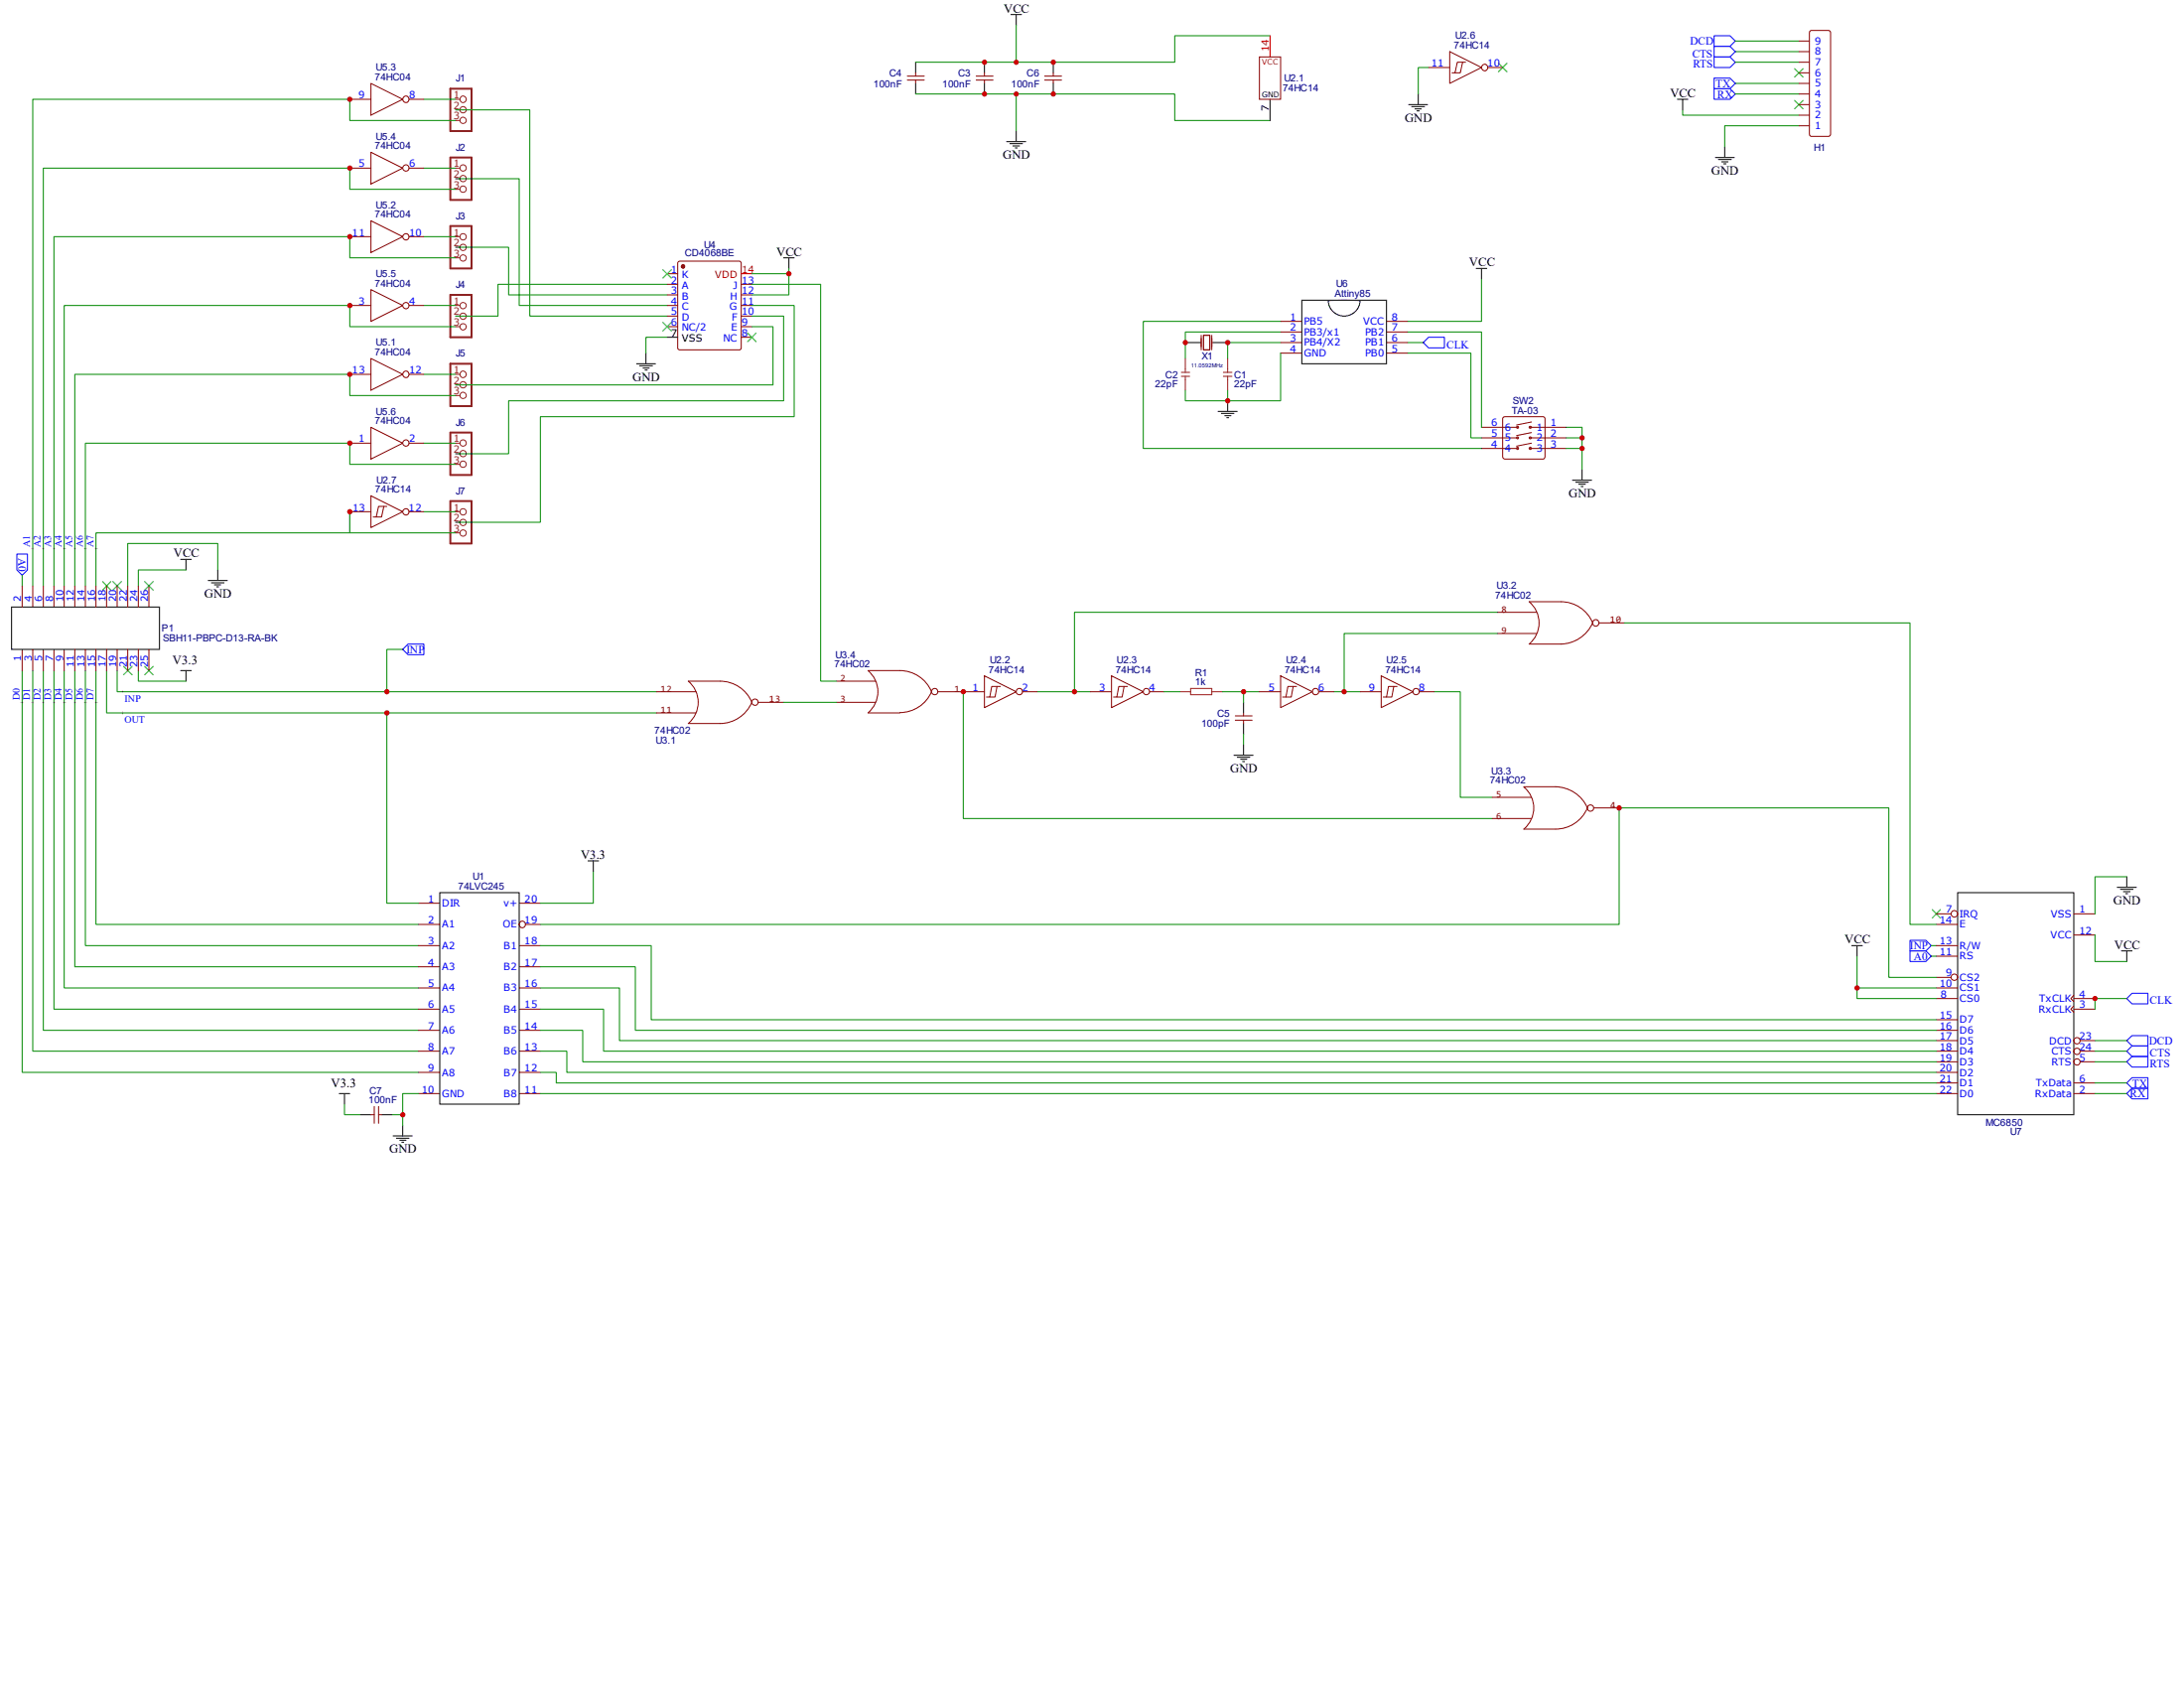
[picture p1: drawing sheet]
<svg xmlns="http://www.w3.org/2000/svg" width="279mm" height="216mm" viewBox="0 0 279 216" stroke-linecap="round" stroke-linejoin="round" font-family="sans-serif">
<path d="M87.2 33.9h.3v.3h-.3v-.1z" fill="#800"/>
<path d="M86.7 33.5l.3-.1h7.6l.1 .1 .1 .2v10.8l-.1 .2h-7.7l-.3-.1zM87.2 33.9h.3v.3h-.3v-.1z" fill="none" stroke="#800" stroke-width=".13"/>
<path d="M87.2 33.9h.3v.3h-.3v-.1z" fill="#800"/>
<g fill="none" stroke="#800" stroke-width=".13">
<path d="M44.7 12.7h2.8M47.5 10.7l4 2-4 2zM47.5 19.5l4 2-4 2zM52.3 12.7h1.9M116.1 10.2h2.1M116.1 9.7h2.1M117.1 9.3v.4M117.1 10.2v.5M124.9 10.2h2.1M124.9 9.7h2.1M125.9 9.3v.4M125.9 10.2v.5"/>
<path d="M133.6 10.2h2.2M133.6 9.7h2.2M134.7 9.3v.4M134.7 10.2v.5M161.1 7.3h2.7v5.4h-2.7zM182.8 8.6h2.7M185.5 6.6l4 2-4 2.1zM187.1 8h-.7l-.3 1.3h-.3M187.5 8h-.4l-.3 1.3h-.7M190.3 8.6h1.9M230.1 16.1h1.4M230.1 14.7h1.4"/>
<path d="M230.1 13.4h1.4M230.1 12h1.4M230.1 10.7h1.4M230.1 9.3h1.4M230.1 8h1.4M230.1 6.6h1.4M230.1 5.2h1.4M231.6 3.9h2.3l.3 .1v.2v12.9v.2l-.3 .1h-2.2l-.2-.1v-.2v-12.9zM44.7 39.1h2.8M44.7 21.5h2.8M44.7 30.3h2.8M47.5 37l4 2.1-4 2z"/>
<path d="M47.5 28.2l4 2.1-4 2zM52.3 39.1h1.9M52.3 21.5h1.9M52.3 30.3h1.9M85.3 35h1.4M85.3 36.4h1.4M85.3 37.7h1.4M85.3 39.1h1.4M87.2 33.9h.3v.3h-.3v-.1zM94.8 36.4h1.4M94.8 37.7h1.4M94.8 39.1h1.4"/>
<path d="M44.7 47.9h2.8M44.7 56.7h2.8M47.5 45.8l4 2.1-4 2zM47.5 54.7l4 2-4 2zM52.3 47.9h1.9M52.3 56.7h1.9M85.3 40.4h1.4M85.3 41.8h1.4M94.8 40.4h1.4M94.8 41.8h1.4M94.8 43.1h1.4M163.8 41.1h2.7"/>
<path d="M163.8 42.5h2.7M163.8 43.8h2.7M163.8 45.2h2.7M177.4 41.1h2.7M177.4 42.5h2.7M177.4 43.8h2.7M177.4 45.2h2.7M189.5 57.4h4.6M189.5 56h4.6M189.5 54.7h4.6M192.3 53.4l.2-.1h4.9l.2 .1 .1 .2v4.8l-.2 .3h-5l-.2-.1zM194 57.2h.2v.2h-.2z"/>
<path d="M194 55.9h.2v.2h-.2zM195.7 57.2h.2v.2h-.2zM195.7 55.9h.2v.1l-.2 .1-.1-.1zM195.7 54.6h.2v.1h-.2zM195.7 57.4h4.7M195.7 56h4.7M195.7 54.7h4.7M195.9 56.7l-1.9 .4M195.9 55.3l-1.9 .4M195.9 54l-1.9 .4M2.8 74.9v2.7M4.2 74.9v2.7"/>
<path d="M5.5 74.9v2.7M6.9 74.9v2.7M8.2 74.9v2.7M9.6 74.9v2.7M10.9 74.9v2.7M12.3 74.9v2.7M13.6 74.9v2.7M15 74.9v2.7M16.3 74.9v2.7M17.7 74.9v2.7M19 74.9v2.7M44.7 65.4h2.8"/>
<path d="M47.5 63.4l4 2-4 2.1zM49.1 64.8h-.7l-.3 1.3h-.3M49.5 64.8h-.4l-.3 1.3h-.7M52.3 65.4h1.9M2.8 83.1v2.7M4.2 83.1v2.7M5.5 83.1v2.7M6.9 83.1v2.7M8.2 83.1v2.7M9.6 83.1v2.7M10.9 83.1v2.7M12.3 83.1v2.7"/>
<path d="M13.6 83.1v2.7M15 83.1v2.7M16.3 83.1v2.7M17.7 83.1v2.7M19 83.1v2.7M123.2 88.5h2.7M125.9 86.4l4.1 2.1-4.1 2zM127.6 87.8h-.7l-.3 1.4h-.4M128 87.8h-.4l-.3 1.4h-.7M130.8 88.5h1.9M139.5 88.5h2.7M142.2 86.4l4.1 2.1-4.1 2z"/>
<path d="M143.8 87.8h-.7l-.2 1.4h-.4M144.2 87.8h-.4l-.2 1.4h-.7M147.1 88.5h1.8M158 92.1h2.2M158 91.6h2.2M159.1 91.2v.4M159.1 92.1v.4M161.1 88.5h2.7M163.8 86.4l4.1 2.1-4.1 2zM165.4 87.8h-.6l-.3 1.4h-.4M165.9 87.8h-.5l-.2 1.4h-.7M168.7 88.5h1.9"/>
<path d="M174 88.5h2.7M176.7 86.4l4.1 2.1-4.1 2zM178.3 87.8h-.7l-.2 1.4h-.4M178.7 87.8h-.4l-.2 1.4h-.7M181.6 88.5h1.8M53.6 115.5h2.7M53.6 118.2h2.7M66.4 115.5h2.7M67.2 118.2h1.9M247.7 118.2h2.7M247.7 116.9h1.9M265.3 116.9h2.7"/>
<path d="M265.3 119.6h2.7M53.6 120.9h2.7M53.6 123.7h2.7M53.6 126.4h2.7M53.6 129.1h2.7M53.6 131.8h2.7M53.6 134.5h2.7M53.6 137.2h2.7M53.6 139.9h2.7M66.4 120.9h2.7M66.4 123.7h2.7M66.4 126.4h2.7"/>
<path d="M66.4 129.1h2.7M66.4 131.8h2.7M66.4 134.5h2.7M66.4 137.2h2.7M66.4 139.9h2.7M247.7 120.9h2.7M247.7 126.4h2.7M247.7 131.8h2.7M247.7 134.5h2.7M247.7 137.2h2.7M247.7 139.9h2.7M247.7 127.7h2.7"/>
<path d="M247.7 135.8h2.7M247.7 138.5h2.7M247.7 125h1.9M247.7 122.3h2.7M247.7 130.4h2.7M247.7 133.1h2.7M265.3 128.7l-.4 .4 .4 .4M265.3 127.3l-.4 .4 .4 .4M265.3 129.1h2.7M265.3 139.9h2.7M265.3 127.7h2.7M265.3 138.5h2.7"/>
<path d="M266.1 134.5h1.9M266.1 135.8h1.9M266.1 133.1h1.9M47.5 142.6h.4M47.9 141.5v2.2M48.4 141.5v2.2M48.4 142.6h.4"/>
<circle cx="51.9" cy="12.7" r=".4"/>
<circle cx="189.9" cy="8.6" r=".4"/>
<circle cx="51.9" cy="30.3" r=".4"/>
<circle cx="51.9" cy="21.5" r=".4"/>
<circle cx="51.9" cy="39.1" r=".39"/>
<circle cx="51.9" cy="47.9" r=".4"/>
<circle cx="51.9" cy="56.7" r=".4"/>
<circle cx="194.1" cy="54.6" r=".13"/>
<circle cx="51.9" cy="65.5" r=".4"/>
<circle cx="130.4" cy="88.5" r=".4"/>
<circle cx="146.7" cy="88.5" r=".41"/>
<circle cx="168.3" cy="88.5" r=".41"/>
<circle cx="181.2" cy="88.5" r=".41"/>
<circle cx="66.8" cy="118.2" r=".41"/>
<circle cx="250" cy="116.9" r=".42"/>
<circle cx="250" cy="125" r=".41"/>
<circle cx="265.7" cy="133.1" r=".4"/>
<circle cx="265.7" cy="135.8" r=".4"/>
<circle cx="265.7" cy="134.5" r=".4"/>
</g>
<g fill="none" stroke="#000" stroke-width=".13">
<path d="M117.1 8v1.3M117.1 10.7v1.3M125.9 8v1.3M125.9 10.7v1.3M128.8 18.1h2.4M129.2 18.4h1.6M129.3 1.9h1.4M129.6 18.7h.8M129.9 18.9h.2M130 1.9v1.3M130 16.8v1.3M134.7 8v1.3"/>
<path d="M134.7 10.7v1.3M162.5 12.7v2.7M180.2 13.4h2.4M180.6 13.6h1.6M181 13.9h.8M181.3 14.2h.3M181.4 12v1.4M214.6 12.7h1.3M215.3 12.7v1.4M220.6 18.8v1.4M100.2 33h1.4M100.9 33v1.3"/>
<path d="M166.5 38.4h10.9v8.1h-10.9zM169.9 38.4h4.1a2.03 2.03 0 0 1-2 2 2.03 2.03 0 0 1-2.1-2zM188.8 34.3h1.4M189.5 34.3v1.4M219.5 20.2h2.4M219.8 20.4h1.7M220.3 20.7h.8M220.5 21h.3M81.4 46.5h2.5M81.8 46.8h1.7M82.3 47.1h.8M82.5 47.3h.3"/>
<path d="M82.6 45.2v1.3M85.3 43.1h1.4M151.6 43.8h2.1M155 43.8h2.1M155.8 52.6h2.5M156.3 52.9h1.6M156.7 53.2h.8M156.9 53.4h.3M157.1 51.3v1.3M1.5 77.6h18.9v5.5h-18.9zM23.1 71.5h1.4M23.8 71.5v1.4"/>
<path d="M26.6 74.3h2.5M27.1 74.5h1.6M27.4 74.8h.8M27.7 75.1h.3M27.9 72.9v1.4M201.2 61.4h2.4M201.6 61.7h1.6M202 61.9h.8M202.3 62.2h.2M202.4 60.1v1.3M23.1 85.8h1.4M23.8 85.8v1.3"/>
<path d="M157.9 96.6h2.4M158.3 96.9h1.6M158.7 97.1h.8M159 97.4h.2M159.1 89.8v1.4M159.1 92.5v1.4M159.1 95.2v1.4M56.3 114.2h10.1v27h-10.1zM75.2 110.1h1.4M75.9 110.1v1.4M250.4 114.2h14.9v28.4h-14.9zM270.8 113.5h2.5"/>
<path d="M271.3 113.7h1.6M271.7 114h.8M271.9 114.3h.3M272.1 112.1v1.4M43.4 139.9h1.3M44.1 139.9v1.3M236.9 120.9h1.4M237.6 120.9v1.4M271.4 121.6h1.4M272.1 121.6v1.4M46.1 142.6h1.4M48.8 142.6h1.4"/>
<path d="M50.3 145.3h2.4M50.7 145.6h1.6M51.1 145.8h.8M51.4 146.1h.2M51.5 143.9v1.4"/>
</g>
<path d="M162.5 4.6v2.7M94.8 35h1.4" fill="none" stroke="#f00" stroke-width=".13"/>
<g fill="none" stroke="#080" stroke-width=".13">
<path d="M54.2 12.7h4.1M58.3 15.4h-13.6v-2.7h-40.5v62.2M58.3 14.1h9.5v26.3h17.5M117.1 12h33.2v3.4h12.2M130 3.2v4.8M130 12v4.8M162.5 4.6h-12.2v3.4h-33.2M182.8 8.6h-1.4v3.4M215.3 14.1v.6h14.8M222 5.2h8.1M222 6.6h8.1M222 8h8.1"/>
<path d="M222 12h8.1M222 10.7h8.1M230.1 16.1h-9.5v2.7M54.2 21.5h4.1M54.2 30.3h4.1M54.2 39.1h4.1M58.3 24.2h-13.6v-2.7h-39.2v53.4M58.3 33h-13.6v-2.7h-37.8v44.6M58.3 31.6h6.8v6.1h20.2M58.3 22.9h8.1v16.2h18.9M85.3 36.4h-21.6v4h-5.4M96.2 39.1h5.4v14.2h-32.5v13.5h-10.8"/>
<path d="M96.2 36.4h8.8v50.7h2M100.9 34.3v.7h-4.7M100.9 35v2.7h-4.7M189.5 35.7v5.4h-9.4M54.2 47.9h4.1M54.2 56.7h4.1M58.3 41.8h-13.6v-2.7h-36.5v35.8M58.3 50.6h-13.6v-2.7h-35.1v27M58.3 59.4h-13.6v-2.7h-33.8v18.2M85.3 43.1h-2.7v2.1M96.2 41.8h2.7v7.4h-40.6M96.2 40.4h4v10.9h-35.1v6.7h-6.8"/>
<path d="M151.6 49.9v1.4h5.5v-1.4M163.8 42.5h-12.2v3.3M163.8 43.8h-6.7v2M163.8 45.2v6.1h-6.7M163.8 41.1h-17.5v16.3h43.2M180.1 45.2h8.1v10.8h1.3M180.1 42.5h9.4v12.2M180.1 43.8h2M200.4 54.7h2v5.4M200.4 56h2M200.4 57.4h2M2.8 73.6v1.3"/>
<path d="M23.8 72.9h-6.1v2M27.9 72.9v-3.4h-11.6v5.4M54.2 65.4h4.1M58.3 68.2h-13.6v-2.8v2.8h-32.4v6.7M191.6 78.3h-54.1v10.2M207.8 79.7h36.5v38.5h3.4M2.8 85.8v51.4h50.8M4.2 85.8v48.7h49.4M5.5 85.8v46h48.1M6.9 85.8v43.3h46.7M8.2 85.8v40.6h45.4M9.6 85.8v37.9h44"/>
<path d="M10.9 85.8v35.1h42.7M12.3 85.8v32.4h41.3M13.6 85.8v5.4h70.4M15 85.8v2.7h69M17.7 85.8v1.3h6.1M49.5 91.2v24.3h4.1M51.5 83.1h-2v5.4M100.2 89.8h6.8M123.2 88.5v16.2h67.7M132.7 88.5h6.8M148.9 88.5h2.1M156.4 88.5h2.7"/>
<path d="M159.1 93.9v1.3M161.1 88.5h-2v1.3M170.6 88.5h3.4M183.4 88.5h3.4v13.5h4.1M191.6 81h-19.6v7.5M69.1 118.2h138v-14.9h34.5v21.7h6.1M75.9 111.5v4h-6.8M268 119.6v3.4h4.1M272.1 112.1h-4.1v4.8M53.6 139.9h-2.1v4M69.1 137.2h2.1v1.3h176.5M69.1 134.5h3.4v2.7h175.2"/>
<path d="M69.1 131.8h5.4v4h173.2M69.1 129.1h8.1v5.4h170.5M69.1 126.4h10.1v6.7h168.5M69.1 123.7h12.2v8.1h166.4M69.1 120.9h14.2v9.5h164.4M69.1 139.9h178.6M237.6 122.3v4.1h10.1M237.6 126.4v1.3h10.1M247.1 120.9h.6M247.1 122.3h.6M268 138.5h4.1M268 139.9h4.1"/>
<path d="M268 133.1h4.1M268 134.5h4.1M268 135.8h4.1M272.1 127.7h-4.1v1.4M44.1 141.2v1.4h2M50.2 142.6h1.3"/>
</g>
<path d="M57.6 11.3h2.7v5.5h-2.7zM57.6 20.2h2.7v5.4h-2.7zM57.6 28.9h2.7v5.4h-2.7zM57.6 37.7h2.7v5.4h-2.7zM57.6 46.5h2.7v5.4h-2.7zM57.6 55.3h2.7v5.4h-2.7zM57.6 64.1h2.7v5.4h-2.7z" fill="none" stroke="#8d2323" stroke-width=".25"/>
<g fill="none" stroke="#8d2323" stroke-width=".13">
<path d="M58.3 12.7h.5M58.3 14.1h.5M58.3 15.4h.5M58.3 21.5h.5M58.3 22.9h.5M58.3 24.2h.5M58.3 30.3h.5M58.3 31.6h.5M58.3 33h.5M58.3 39.1h.5M58.3 40.4h.5M58.3 41.8h.5"/>
<path d="M58.3 47.9h.5M58.3 49.2h.5M58.3 50.6h.5M58.3 56.7h.5M58.3 58h.5M58.3 59.4h.5M151.1 48.1h1.1M151.1 47.6h1.1M151.6 45.8v1.8M151.6 48.1v1.8M156.5 48.1h1.1M156.5 47.6h1.1"/>
<path d="M157.1 45.8v1.8M157.1 48.1v1.8M58.3 65.4h.5M58.3 66.8h.5M58.3 68.2h.5M151 88.5h1.3M152.3 88.1h2.7v.8h-2.7zM155 88.5h1.4"/>
<circle cx="59.2" cy="12.7" r=".41"/>
<circle cx="59.2" cy="15.4" r=".4"/>
<circle cx="59.2" cy="14" r=".4"/>
<circle cx="59.2" cy="30.3" r=".41"/>
<circle cx="59.2" cy="33" r=".41"/>
<circle cx="59.2" cy="21.5" r=".41"/>
<circle cx="59.2" cy="22.8" r=".41"/>
<circle cx="59.2" cy="24.2" r=".41"/>
<circle cx="59.2" cy="31.6" r=".41"/>
<circle cx="59.2" cy="39.1" r=".4"/>
<circle cx="59.2" cy="47.9" r=".41"/>
<circle cx="59.2" cy="59.4" r=".41"/>
<circle cx="59.2" cy="58" r=".41"/>
<circle cx="59.2" cy="56.7" r=".41"/>
<circle cx="59.2" cy="50.6" r=".4"/>
<circle cx="59.2" cy="41.8" r=".4"/>
<circle cx="59.2" cy="49.2" r=".4"/>
<circle cx="59.2" cy="40.4" r=".4"/>
<circle cx="59.2" cy="68.2" r=".41"/>
<circle cx="59.2" cy="65.5" r=".41"/>
<circle cx="59.2" cy="66.8" r=".41"/>
</g>
<g fill="#000">
<path d="M191.7 8.1l1.1 1.1zM191.7 9.2l1.1-1.1z"/>
<path d="M229.6 12.8l1.1 1.1zM229.6 13.9l1.1-1.1z"/>
<path d="M229.6 8.8l1.1 1.1zM229.6 9.9l1.1-1.1z"/>
<path d="M84.8 34.5l1.1 1.1zM84.8 35.6l1.1-1.1z"/>
<path d="M84.8 41.2l1.1 1.1zM85.9 41.2l-1.1 1.1z"/>
<path d="M95.6 42.6l1.1 1.1zM95.6 43.7l1.1-1.1z"/>
<path d="M4.2 70.1v.2zM4 70.2h.3z"/>
<path d="M5.5 70.1v.2zM5.4 70.2h.3z"/>
<path d="M6.9 70.1v.2zM6.7 70.2h.3z"/>
<path d="M8.2 70.1v.2zM8.1 70.2h.3z"/>
<path d="M9.6 70.1v.2zM9.4 70.2h.3z"/>
<path d="M10.9 70.1v.2zM10.8 70.2h.3z"/>
<path d="M12.3 70.1v.2zM12.1 70.2h.3z"/>
<path d="M13.1 74.4l1.1 1.1zM14.2 74.4l-1.1 1.1z"/>
<path d="M14.4 74.4l1.1 1.1zM15.5 74.4l-1.1 1.1z"/>
<path d="M18.5 74.4l1.1 1.1zM19.6 74.4l-1.1 1.1z"/>
<path d="M2.8 89.7v.3zM2.7 89.8h.3z"/>
<path d="M4.2 89.7v.3zM4 89.8h.3z"/>
<path d="M5.5 89.7v.3zM5.4 89.8h.3z"/>
<path d="M6.9 89.7v.3zM6.7 89.8h.3z"/>
<path d="M8.2 89.7v.3zM8.1 89.8h.3z"/>
<path d="M9.6 89.7v.3zM9.4 89.8h.3z"/>
<path d="M10.9 89.7v.3zM10.8 89.8h.3z"/>
<path d="M12.3 89.7v.3zM12.1 89.8h.3z"/>
<path d="M15.7 88.3v.3zM15.5 88.5h.3z"/>
<path d="M15.7 91v.3zM15.5 91.2h.3z"/>
<path d="M15.8 85.2l1.1 1.1zM16.9 85.2l-1.1 1.1z"/>
<path d="M18.5 85.2l1.1 1.1zM19.6 85.2l-1.1 1.1z"/>
<path d="M247.2 116.3l1 1.1zM248.2 116.3l-1 1.1z"/>
</g>
<g fill="none" stroke="#3c3" stroke-width=".13">
<path d="M191.7 8.1l1.1 1.1M192.8 8.1l-1.1 1.1M229.6 12.8l1.1 1.1M229.6 8.8l1.1 1.1M230.7 12.8l-1.1 1.1M230.7 8.8l-1.1 1.1M84.8 34.5l1.1 1.1M85.9 34.5l-1.1 1.1M84.8 41.2l1.1 1.1M85.9 41.2l-1.1 1.1M95.6 42.6l1.1 1.1M96.7 42.6l-1.1 1.1"/>
<path d="M13.1 74.4l1.1 1.1M14.2 74.4l-1.1 1.1M14.4 74.4l1.1 1.1M15.5 74.4l-1.1 1.1M18.5 74.4l1.1 1.1M19.6 74.4l-1.1 1.1M15.8 85.2l1.1 1.1M16.9 85.2l-1.1 1.1M18.5 85.2l1.1 1.1M19.6 85.2l-1.1 1.1M247.2 116.3l1 1.1M248.2 116.3l-1 1.1"/>
</g>
<path d="M153.7 42.9v1.8M154 42.9h.8v1.8h-.8zM155 42.9v1.8" fill="none" stroke="#810" stroke-width=".13"/>
<g fill="none" stroke="#00f" stroke-width=".13">
<path d="M219.3 4.6h2l.7 .6-.7 .7h-2zM219.3 5.9h2l.7 .7-.7 .7h-2zM219.3 7.3h2l.7 .7-.7 .6h-2zM219.3 11.3h2l.7 .7-.7 .7h-2zM219.3 10h2l.7 .7-.7 .6h-2zM182.8 43.1h2v1.4h-2l-.7-.7zM2.2 70.9h1.3v2l-.7 .7-.6-.7zM52.2 82.4h2v1.3h-2l-.7-.6zM244.3 121.6h2.1l.7 .7-.7 .7h-2.1zM244.3 120.3h2.1l.7 .6-.7 .7h-2.1zM272.1 139.9l.7-.7h2v1.3h-2zM272.1 138.5l.7-.7h2v1.4h-2z"/>
<path d="M272.1 134.5l.7-.7h2v1.3h-2zM272.1 135.8l.7-.7h2v1.4h-2zM272.1 133.1l.7-.6h2v1.3h-2zM272.1 127.7l.7-.7h2v1.4h-2z"/>
</g>
<g fill="none" stroke="#840000" stroke-width=".13">
<path d="M191.6 78.3h5M195.6 77h4.1a4.4 4.4 0 0 1 4.1 2.7 4.6 4.6 0 0 1-4.1 2.7h-4.1a3.5 3.5 0 0 0 0-5.4zM204.6 79.7h3.2M84 91.2h5M84 88.5h5M88.1 87.1h4a4.4 4.4 0 0 1 4.1 2.7 4.4 4.4 0 0 1-4.1 2.7h-4a3.5 3.5 0 0 0 0-5.4zM97 89.8h3.2M107 89.8h5M107 87.1h5M111 85.8a3.5 3.5 0 0 1 0 5.4M111.1 85.8h4a4.4 4.4 0 0 1 4.1 2.7 4.4 4.4 0 0 1-4.1 2.6M111.1 91.2h4"/>
<path d="M120 88.5h3.2M191.6 81h5M190.9 102h5M190.9 104.7h5M194.9 100.6h4.1a4.5 4.5 0 0 1 4.1 2.7 4.4 4.4 0 0 1-4.1 2.7h-4.1a3.5 3.5 0 0 0 0-5.3M203.9 103.3h3.2"/>
<circle cx="204.1" cy="79.7" r=".41"/>
<circle cx="96.6" cy="89.8" r=".4"/>
<circle cx="119.6" cy="88.5" r=".4"/>
<circle cx="203.5" cy="103.4" r=".41"/>
</g>
<g fill="#c00">
<circle cx="125.9" cy="8" r=".33"/>
<circle cx="134.7" cy="8" r=".34"/>
<circle cx="130" cy="8" r=".33"/>
<circle cx="44.8" cy="12.7" r=".33"/>
<circle cx="44.7" cy="21.5" r=".34"/>
<circle cx="44.7" cy="30.3" r=".34"/>
<circle cx="44.7" cy="39.1" r=".34"/>
<circle cx="44.7" cy="56.7" r=".34"/>
<circle cx="44.8" cy="47.9" r=".33"/>
<circle cx="100.9" cy="35" r=".34"/>
<circle cx="172" cy="88.5" r=".34"/>
<circle cx="151.6" cy="43.8" r=".33"/>
<circle cx="157.1" cy="43.8" r=".33"/>
<circle cx="49.5" cy="91.2" r=".34"/>
<circle cx="49.5" cy="88.5" r=".34"/>
<circle cx="268" cy="127.7" r=".34"/>
<circle cx="237.6" cy="126.4" r=".34"/>
<circle cx="137.5" cy="88.5" r=".34"/>
<circle cx="207.1" cy="103.3" r=".34"/>
<circle cx="202.4" cy="57.4" r=".34"/>
<circle cx="202.4" cy="56" r=".34"/>
<circle cx="157.1" cy="51.3" r=".34"/>
<circle cx="130" cy="12" r=".33"/>
<circle cx="134.7" cy="12" r=".34"/>
<circle cx="125.9" cy="12" r=".33"/>
<circle cx="44.7" cy="65.5" r=".34"/>
<circle cx="123.2" cy="88.5" r=".34"/>
<circle cx="51.5" cy="142.6" r=".34"/>
<circle cx="159.1" cy="88.5" r=".34"/>
</g>
<g font-size="1.6">
<text x="128.4" y="1.6">VCC</text>
<text x="179.7" y="15.6">GND</text>
<text x="213.7" y="12.4">VCC</text>
<text x="128.3" y="20.3">GND</text>
<text x="218.9" y="22.3">GND</text>
<text x="99.3" y="32.8">VCC</text>
<text x="187.9" y="34.1">VCC</text>
<text x="80.9" y="48.7">GND</text>
<text x="200.7" y="63.6">GND</text>
<text x="22.2" y="71.3">VCC</text>
<text x="26.1" y="76.5">GND</text>
<text x="22.1" y="85">V3.3</text>
<text x="157.4" y="98.8">GND</text>
<text x="74.3" y="109.9">V3.3</text>
<text x="270.3" y="115.7">GND</text>
<text x="236" y="120.7">VCC</text>
<text x="270.5" y="121.4">VCC</text>
<text x="42.3" y="139.1">V3.3</text>
<text x="49.8" y="147.5">GND</text>
</g>
<g font-size="1.4" fill="#00f">
<text x="216.2" y="5.8">DCD</text>
<text x="216.5" y="7.3">CTS</text>
<text x="216.6" y="8.7">RTS</text>
<text x="219.5" y="11.2">TX</text>
<text x="219.7" y="12.5">RX</text>
<text x="185" y="44.5">CLK</text>
<text x="2.4" y="71.4" transform="rotate(90 2.4 71.4)">A0</text>
<text x="52" y="83.6">INP</text>
<text x="244.3" y="121.5">INP</text>
<text x="244.8" y="122.8">A0</text>
<text x="275" y="128.4">CLK</text>
<text x="274.9" y="133.6">DCD</text>
<text x="275" y="135.2">CTS</text>
<text x="275" y="136.5">RTS</text>
<text x="272.5" y="140.4">RX</text>
<text x="272.8" y="139">TX</text>
</g>
<g font-size="1.3" fill="#000080">
<text x="186.2" y="5">U2.6</text>
<text x="48" y="10.3">74HC04</text>
<text x="48.1" y="9.1">U5.3</text>
<text x="58.3" y="10.5">J1</text>
<text x="111.8" y="11.1">100nF</text>
<text x="113.8" y="9.8">C4</text>
<text x="120.6" y="11.1">100nF</text>
<text x="122.6" y="9.8">C3</text>
<text x="129.4" y="11.1">100nF</text>
<text x="131.4" y="9.8">C6</text>
<text x="164.1" y="11.7">74HC14</text>
<text x="164.3" y="10.4">U2.1</text>
<text x="186" y="6.2">74HC14</text>
<text x="48.1" y="17.9">U5.4</text>
<text x="48" y="19.1">74HC04</text>
<text x="58.3" y="19.3">J2</text>
<text x="232.1" y="19.3">H1</text>
<text x="48" y="27.9">74HC04</text>
<text x="48.1" y="26.7">U5.2</text>
<text x="58.3" y="28">J3</text>
<text x="48.1" y="35.4">U5.5</text>
<text x="87.6" y="32.8">CD4068BE</text>
<text x="90.1" y="31.7">U4</text>
<text x="48" y="36.7">74HC04</text>
<text x="58.3" y="36.8">J4</text>
<text x="170.8" y="38">Attiny85</text>
<text x="170.9" y="36.7">U6</text>
<text x="48" y="45.5">74HC04</text>
<text x="48.1" y="44.2">U5.1</text>
<text x="58.3" y="45.6">J5</text>
<text x="153.8" y="46">X1</text>
<text x="48.1" y="53">U5.6</text>
<text x="147.8" y="49.6">22pF</text>
<text x="149.1" y="48.3">C2</text>
<text x="157.9" y="49.6">22pF</text>
<text x="157.9" y="48.3">C1</text>
<text x="193.4" y="52.9">TA-03</text>
<text x="193.5" y="51.7">SW2</text>
<text x="48" y="54.3">74HC04</text>
<text x="58.3" y="54.4">J6</text>
<text x="48" y="63">74HC14</text>
<text x="48.2" y="61.8">U2.7</text>
<text x="58.3" y="63.2">J7</text>
<text x="191.3" y="76.6">74HC02</text>
<text x="191.5" y="75.4">U3.2</text>
<text x="20.7" y="80.8">P1</text>
<text x="20.9" y="82">SBH11-PBPC-D13-RA-BK</text>
<text x="106.8" y="85.4">74HC02</text>
<text x="106.9" y="84.2">U3.4</text>
<text x="126.5" y="86.1">74HC14</text>
<text x="126.7" y="84.8">U2.2</text>
<text x="142.7" y="86.1">74HC14</text>
<text x="142.9" y="84.8">U2.3</text>
<text x="152.9" y="87.7">1k</text>
<text x="152.9" y="86.4">R1</text>
<text x="164.4" y="86.1">74HC14</text>
<text x="164.5" y="84.8">U2.4</text>
<text x="177.2" y="86.1">74HC14</text>
<text x="177.4" y="84.8">U2.5</text>
<text x="83.7" y="93.9">74HC02</text>
<text x="83.9" y="95.1">U3.1</text>
<text x="153.7" y="93">100pF</text>
<text x="155.7" y="91.6">C5</text>
<text x="190.6" y="100.2">74HC02</text>
<text x="190.8" y="99.1">U3.3</text>
<text x="58.6" y="113.8">74LVC245</text>
<text x="60.5" y="112.5">U1</text>
<text x="47.2" y="141.1">100nF</text>
<text x="47.3" y="139.9">C7</text>
<text x="254" y="144">MC6850</text>
<text x="257.2" y="145.2">U7</text>
</g>
<g font-size="1.3" fill="#00f">
<text x="232.2" y="5.7">9</text>
<text x="183.1" y="8.5">11</text>
<text x="190.3" y="8.5">10</text>
<text x="232.2" y="11.1">5</text>
<text x="232.2" y="9.7">6</text>
<text x="232.2" y="8.4">7</text>
<text x="232.2" y="7">8</text>
<text x="45.9" y="12.6">9</text>
<text x="52.4" y="12.6">8</text>
<text x="232.2" y="16.5">1</text>
<text x="232.2" y="15.2">2</text>
<text x="232.2" y="13.8">3</text>
<text x="232.2" y="12.4">4</text>
<text x="45.9" y="21.4">5</text>
<text x="52.4" y="21.4">6</text>
<text x="45" y="30.2">11</text>
<text x="52.4" y="30.2">10</text>
<text x="85.8" y="34.9">1</text>
<text x="87.2" y="35.6">K</text>
<text x="45.9" y="39">3</text>
<text x="52.4" y="39">4</text>
<text x="85.8" y="36.3">2</text>
<text x="85.8" y="37.6">3</text>
<text x="85.8" y="39">4</text>
<text x="85.8" y="40.3">5</text>
<text x="85.8" y="41.7">6</text>
<text x="87.2" y="37">A</text>
<text x="87.2" y="38.3">B</text>
<text x="87.2" y="39.7">C</text>
<text x="87.2" y="41">D</text>
<text x="93.3" y="39.7">G</text>
<text x="93.4" y="38.3">H</text>
<text x="93.6" y="41">F</text>
<text x="93.8" y="37">J</text>
<text x="94.9" y="41.7">9</text>
<text x="94.9" y="40.3">10</text>
<text x="94.9" y="39">11</text>
<text x="94.9" y="37.6">12</text>
<text x="94.9" y="36.3">13</text>
<text x="165.1" y="41">1</text>
<text x="166.8" y="41.5">PB5</text>
<text x="174.4" y="41.5">VCC</text>
<text x="178" y="41">8</text>
<text x="45" y="47.8">13</text>
<text x="52.4" y="47.8">12</text>
<text x="87.2" y="42.3">NC/2</text>
<text x="92.5" y="43.7">NC</text>
<text x="93.6" y="42.3">E</text>
<text x="94.9" y="43">8</text>
<text x="165.1" y="42.3">2</text>
<text x="165.1" y="43.7">3</text>
<text x="165.1" y="45">4</text>
<text x="166.8" y="42.9">PB3/x1</text>
<text x="166.8" y="44.2">PB4/X2</text>
<text x="166.8" y="45.6">GND</text>
<text x="174.7" y="45.6">PB0</text>
<text x="174.7" y="44.2">PB1</text>
<text x="174.7" y="42.9">PB2</text>
<text x="178" y="45">5</text>
<text x="178" y="43.7">6</text>
<text x="178" y="42.3">7</text>
<text x="45.9" y="56.6">1</text>
<text x="52.4" y="56.6">2</text>
<text x="190.8" y="57.2">4</text>
<text x="190.8" y="55.9">5</text>
<text x="190.8" y="54.5">6</text>
<text x="192.5" y="57.8">4</text>
<text x="192.5" y="56.4">5</text>
<text x="192.5" y="55.1">6</text>
<text x="196.6" y="55.1">1</text>
<text x="196.6" y="56.4">2</text>
<text x="196.6" y="57.8">3</text>
<text x="198.4" y="54.5">1</text>
<text x="198.4" y="55.9">2</text>
<text x="198.4" y="57.2">3</text>
<text x="45.1" y="65.4">13</text>
<text x="52.3" y="65.4">12</text>
<text x="3.9" y="69.9" transform="rotate(-90 3.9 69.9)">A1</text>
<text x="5.2" y="69.9" transform="rotate(-90 5.2 69.9)">A2</text>
<text x="6.6" y="69.9" transform="rotate(-90 6.6 69.9)">A3</text>
<text x="7.9" y="69.9" transform="rotate(-90 7.9 69.9)">A4</text>
<text x="9.3" y="69.9" transform="rotate(-90 9.3 69.9)">A5</text>
<text x="10.6" y="69.9" transform="rotate(-90 10.6 69.9)">A6</text>
<text x="12" y="69.9" transform="rotate(-90 12 69.9)">A7</text>
<text x="2.7" y="77" transform="rotate(-90 2.7 77)">2</text>
<text x="4.1" y="77" transform="rotate(-90 4.1 77)">4</text>
<text x="5.4" y="77" transform="rotate(-90 5.4 77)">6</text>
<text x="6.8" y="77" transform="rotate(-90 6.8 77)">8</text>
<text x="8.1" y="77" transform="rotate(-90 8.1 77)">10</text>
<text x="9.5" y="77" transform="rotate(-90 9.5 77)">12</text>
<text x="10.8" y="77" transform="rotate(-90 10.8 77)">14</text>
<text x="12.2" y="77" transform="rotate(-90 12.2 77)">16</text>
<text x="13.5" y="77" transform="rotate(-90 13.5 77)">18</text>
<text x="14.9" y="77" transform="rotate(-90 14.9 77)">20</text>
<text x="16.3" y="77" transform="rotate(-90 16.3 77)">22</text>
<text x="17.6" y="77" transform="rotate(-90 17.6 77)">24</text>
<text x="19" y="77" transform="rotate(-90 19 77)">26</text>
<text x="2.5" y="89.6" transform="rotate(-90 2.5 89.6)">D0</text>
<text x="2.7" y="84.6" transform="rotate(-90 2.7 84.6)">1</text>
<text x="3.9" y="89.6" transform="rotate(-90 3.9 89.6)">D1</text>
<text x="4.1" y="84.6" transform="rotate(-90 4.1 84.6)">3</text>
<text x="5.2" y="89.6" transform="rotate(-90 5.2 89.6)">D2</text>
<text x="5.4" y="84.6" transform="rotate(-90 5.4 84.6)">5</text>
<text x="6.6" y="89.6" transform="rotate(-90 6.6 89.6)">D3</text>
<text x="6.8" y="84.6" transform="rotate(-90 6.8 84.6)">7</text>
<text x="7.9" y="89.6" transform="rotate(-90 7.9 89.6)">D4</text>
<text x="8.1" y="84.6" transform="rotate(-90 8.1 84.6)">9</text>
<text x="9.3" y="89.6" transform="rotate(-90 9.3 89.6)">D5</text>
<text x="9.5" y="85.4" transform="rotate(-90 9.5 85.4)">11</text>
<text x="10.6" y="89.6" transform="rotate(-90 10.6 89.6)">D6</text>
<text x="10.8" y="85.4" transform="rotate(-90 10.8 85.4)">13</text>
<text x="12" y="89.6" transform="rotate(-90 12 89.6)">D7</text>
<text x="12.2" y="85.4" transform="rotate(-90 12.2 85.4)">15</text>
<text x="13.5" y="85.4" transform="rotate(-90 13.5 85.4)">17</text>
<text x="14.9" y="85.4" transform="rotate(-90 14.9 85.4)">19</text>
<text x="16" y="89.8">INP</text>
<text x="16.3" y="85.4" transform="rotate(-90 16.3 85.4)">21</text>
<text x="17.6" y="85.4" transform="rotate(-90 17.6 85.4)">23</text>
<text x="19" y="85.4" transform="rotate(-90 19 85.4)">25</text>
<text x="124.4" y="88.3">1</text>
<text x="130.8" y="88.3">2</text>
<text x="140.6" y="88.3">3</text>
<text x="147" y="88.3">4</text>
<text x="162.3" y="88.3">5</text>
<text x="168.7" y="88.3">6</text>
<text x="175.1" y="88.3">9</text>
<text x="181.5" y="88.3">8</text>
<text x="16" y="92.5">OUT</text>
<text x="54.8" y="115.4">1</text>
<text x="54.8" y="118.1">2</text>
<text x="56.6" y="115.9">DIR</text>
<text x="56.6" y="118.7">A1</text>
<text x="64.3" y="118.7">OE</text>
<text x="64.4" y="115.9">v+</text>
<text x="67.1" y="118.1">19</text>
<text x="67.1" y="115.4">20</text>
<text x="248.2" y="118.1">14</text>
<text x="249" y="116.8">7</text>
<text x="250.7" y="117.3">IRQ</text>
<text x="250.7" y="118.7">E</text>
<text x="262.4" y="117.3">VSS</text>
<text x="266" y="116.8">1</text>
<text x="266" y="119.5">12</text>
<text x="54.8" y="120.8">3</text>
<text x="54.8" y="123.5">4</text>
<text x="56.6" y="121.4">A2</text>
<text x="56.6" y="124.1">A3</text>
<text x="64.4" y="124.1">B2</text>
<text x="64.4" y="121.4">B1</text>
<text x="67.1" y="123.5">17</text>
<text x="67.1" y="120.8">18</text>
<text x="248.2" y="122.2">11</text>
<text x="248.2" y="120.8">13</text>
<text x="249" y="124.9">9</text>
<text x="250.7" y="125.4">CS2</text>
<text x="250.7" y="122.7">RS</text>
<text x="250.7" y="121.4">R/W</text>
<text x="262.3" y="120">VCC</text>
<text x="54.8" y="126.2">5</text>
<text x="54.8" y="128.9">6</text>
<text x="54.8" y="131.7">7</text>
<text x="56.6" y="126.8">A4</text>
<text x="56.6" y="129.5">A5</text>
<text x="64.4" y="129.5">B4</text>
<text x="64.4" y="126.8">B3</text>
<text x="67.1" y="131.7">14</text>
<text x="67.1" y="128.9">15</text>
<text x="67.1" y="126.2">16</text>
<text x="248.2" y="126.2">10</text>
<text x="248.2" y="130.3">15</text>
<text x="248.2" y="131.7">16</text>
<text x="248.3" y="127.6">8</text>
<text x="250.7" y="128.1">CS0</text>
<text x="250.7" y="126.8">CS1</text>
<text x="250.7" y="130.8">D7</text>
<text x="260.8" y="129.5">RxCLK</text>
<text x="260.9" y="128.1">TxCLK</text>
<text x="266" y="128.9">3</text>
<text x="266" y="127.6">4</text>
<text x="54.8" y="134.4">8</text>
<text x="54.8" y="137.1">9</text>
<text x="56.6" y="132.2">A6</text>
<text x="56.6" y="134.9">A7</text>
<text x="56.6" y="137.6">A8</text>
<text x="64.4" y="137.6">B7</text>
<text x="64.4" y="134.9">B6</text>
<text x="64.4" y="132.2">B5</text>
<text x="67.1" y="137.1">12</text>
<text x="67.1" y="134.4">13</text>
<text x="248.2" y="133">17</text>
<text x="248.2" y="134.4">18</text>
<text x="248.2" y="135.7">19</text>
<text x="248.2" y="137.1">20</text>
<text x="250.7" y="132.2">D6</text>
<text x="250.7" y="133.6">D5</text>
<text x="250.7" y="134.9">D4</text>
<text x="250.7" y="136.3">D3</text>
<text x="250.7" y="137.6">D2</text>
<text x="262.2" y="133.6">DCD</text>
<text x="262.5" y="136.3">RTS</text>
<text x="262.5" y="134.9">CTS</text>
<text x="266" y="135.7">5</text>
<text x="266" y="133">23</text>
<text x="266" y="134.4">24</text>
<text x="54" y="139.8">10</text>
<text x="56.6" y="140.3">GND</text>
<text x="64.4" y="140.3">B8</text>
<text x="67.1" y="139.8">11</text>
<text x="248.2" y="138.4">21</text>
<text x="248.2" y="139.8">22</text>
<text x="250.7" y="138.9">D1</text>
<text x="250.7" y="140.3">D0</text>
<text x="260.3" y="140.3">RxData</text>
<text x="260.5" y="138.9">TxData</text>
<text x="266" y="138.4">6</text>
<text x="266" y="139.8">2</text>
</g>
<g font-size="1.3" fill="#f00">
<text x="162.3" y="6.6" transform="rotate(-90 162.3 6.6)">14</text>
<text x="91.5" y="35.6">VDD</text>
<text x="94.9" y="34.9">14</text>
</g>
<g font-size="1.3" fill="#8d2323">
<text x="58" y="12.6">1</text>
<text x="58" y="13.9">2</text>
<text x="58" y="15.3">3</text>
<text x="58" y="21.4">1</text>
<text x="58" y="22.7">2</text>
<text x="58" y="24.1">3</text>
<text x="58" y="30.2">1</text>
<text x="58" y="31.5">2</text>
<text x="58" y="32.9">3</text>
<text x="58" y="39">1</text>
<text x="58" y="40.3">2</text>
<text x="58" y="41.7">3</text>
<text x="58" y="47.8">1</text>
<text x="58" y="49.1">2</text>
<text x="58" y="50.5">3</text>
<text x="58" y="56.6">1</text>
<text x="58" y="57.9">2</text>
<text x="58" y="59.3">3</text>
<text x="58" y="65.4">1</text>
<text x="58" y="66.7">2</text>
<text x="58" y="68.1">3</text>
</g>
<g font-size="1.3">
<text x="162.3" y="14.2" transform="rotate(-90 162.3 14.2)">7</text>
<text x="85.8" y="43">7</text>
<text x="87.2" y="43.7">VSS</text>
</g>
<g font-size="1.2" fill="#840000">
<text x="192.1" y="78.3">8</text>
<text x="192.1" y="81">9</text>
<text x="206" y="79.7">10</text>
<text x="84.5" y="88.5">12</text>
<text x="98.4" y="89.8">13</text>
<text x="107.5" y="87.1">2</text>
<text x="107.5" y="89.8">3</text>
<text x="122.1" y="88.5">1</text>
<text x="84.5" y="91.2">11</text>
<text x="191.4" y="102">5</text>
<text x="191.4" y="104.7">6</text>
<text x="206" y="103.4">4</text>
</g>
<text font-size="1" fill="#f00" x="161.4" y="8.3">VCC</text>
<text font-size="1" x="161.4" y="12.5">GND</text>
<text font-size=".7" fill="#000080" x="152.4" y="46.9">11.0592MHz</text>
</svg>
